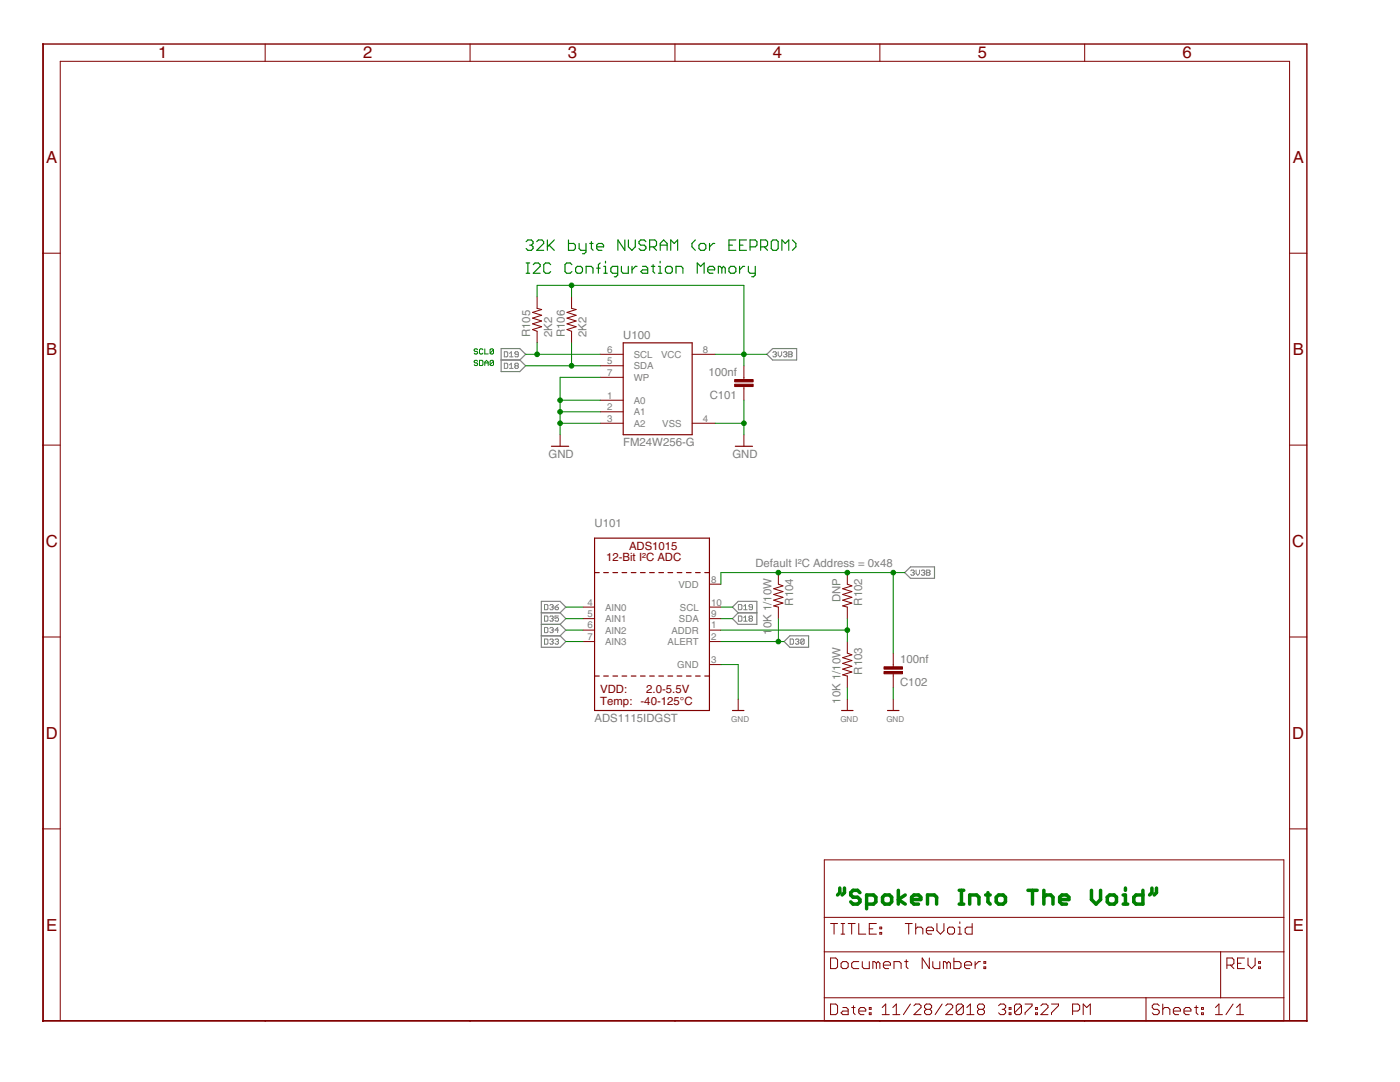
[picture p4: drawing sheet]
<svg xmlns="http://www.w3.org/2000/svg" width="279mm" height="216mm" viewBox="0 0 279 216" stroke-linecap="round" stroke-linejoin="round" font-family="sans-serif">
<g fill="none" stroke="#808080" stroke-width=".23">
<path d="M100 69.6h3.7l1.2 1.1-1.2 1.1 1.2 1.2-1.2 1.1h-3.7zM100 71.8h3.7M153 70.7l1.2-1.1h4.8v2.2h-4.8zM180.6 114.3l1.1-1.2h4.8v2.3h-4.8zM108 122.3h3.8M108 124.6h3.8M108 126.9h3.8M111.8 122.3l1.1-1.2-1.1-1.1h-3.8v9.2h3.8l1.1-1.2-1.1-1.1M111.8 122.3l1.1 1.1-1.1 1.2M111.8 124.6l1.1 1.1-1.1 1.2M146.2 121.1l1.1-1.1h3.7v4.6h-3.7l-1.1-1.2 1.1-1.1zM147.3 122.3h3.7"/>
<path d="M156.5 128l1.1-1.1h3.8v2.3h-3.8z"/>
</g>
<g fill="none" stroke="#808080" stroke-width=".2">
<path d="M100.6 70.2h.6l.1 .2v.6l-.1 .2h-.6zM100.6 72.5h.6l.1 .1v.7l-.1 .2h-.6zM101.7 71.2h.7M101.7 70.5l.3-.3v1M101.7 72.8l.3-.3v1M101.7 73.5h.7M102.9 73l-.2-.2 .2-.3h.4l.1 .1-.1 .4M102.9 73l-.2 .2 .2 .3h.4l.1-.2-.1-.3M102.9 73h.4M103.4 70.7h-.5l-.2-.2 .2-.3h.4l.1 .2v.6l-.1 .2h-.4l-.2-.2M154.2 70.4l.2-.2h.4l.1 .2-.1 .3M154.6 70.7h.2"/>
<path d="M154.8 70.7l.1 .2-.1 .3h-.4l-.2-.2M155.3 70.2v.7l.3 .3 .4-.3v-.7M156.4 70.4l.1-.2h.4l.2 .2-.2 .3M156.7 70.7h.2M156.9 70.7l.2 .2-.2 .3h-.4l-.1-.2M157.4 70.2h.5l.2 .2-.2 .3 .2 .3-.2 .2h-.5zM157.4 70.7h.5M181.8 113.9l.1-.2h.4l.2 .2-.2 .4M182.1 114.3h.2M182.3 114.3l.2 .1-.2 .4h-.4l-.1-.2M182.8 113.7v.7l.4 .4 .3-.4v-.7M183.9 113.9l.1-.2h.4l.2 .2-.2 .4"/>
<path d="M184.2 114.3h.2M184.4 114.3l.2 .1-.2 .4h-.4l-.1-.2M184.9 113.7h.5l.2 .2-.2 .4 .2 .3-.2 .2h-.5zM184.9 114.3h.5M108.7 120.6h.5l.1 .2v.7l-.1 .2h-.5zM108.7 122.9h.5l.1 .2v.7l-.1 .2h-.5zM108.7 127.5h.5l.1 .2v.7l-.1 .1h-.5zM108.7 125.2h.5l.1 .2v.7l-.1 .1h-.5zM109.7 120.8l.2-.2h.3l.2 .2-.2 .3M109.7 123.1l.2-.2h.3l.2 .2-.2 .3M109.7 127.7l.2-.2h.3l.2 .2-.2 .3M109.7 125.4l.2-.2h.3l.2 .2-.2 .3"/>
<path d="M110.1 121.1h.1M110.1 123.4h.1M110.1 128h.1M110.1 125.7h.1M110.2 121.1l.2 .2-.2 .4h-.3l-.2-.2M110.2 123.4l.2 .2-.2 .4h-.3l-.2-.2M110.2 128l.2 .2-.2 .3h-.3l-.2-.1M110.2 125.7l.2 .2-.2 .3h-.3l-.2-.1M110.8 121.1h.5l.2 .4-.2 .2h-.3l-.2-.2zM110.8 127.7l.2-.2h.3l.2 .2-.2 .3M111.1 128h.2M111.3 128l.2 .2-.2 .3h-.3l-.2-.1"/>
<path d="M111.5 122.9h-.7v.5l.3-.1 .4 .1v.4l-.2 .2h-.3l-.2-.2M111.5 120.6l-.7 .5M111.5 125.7h-.7l.5-.5v1M147.4 120.6h.5l.2 .2v.7l-.2 .2h-.5zM147.4 122.9h.5l.2 .2v.7l-.2 .2h-.5zM148.4 121.7h.7M148.4 121l.4-.4v1.1M148.4 123.3l.4-.4v1.1M148.4 124h.7M149.6 123.4l-.1-.1 .1-.4h.4l.2 .2-.2 .3M149.6 123.4l-.1 .2 .1 .4h.4l.2-.2-.2-.4M149.6 123.4h.4"/>
<path d="M150.2 121.1h-.6l-.1-.1 .1-.4h.4l.2 .2v.7l-.2 .2h-.4l-.1-.2M157.7 127.5h.5l.2 .2v.7l-.2 .1h-.5zM158.7 127.7l.2-.2h.4l.1 .2-.1 .3M159.1 128h.2M159.3 128l.1 .2-.1 .3h-.4l-.2-.1M160.5 127.7v.7l-.2 .1h-.3l-.2-.1M160.5 127.7l-.2-.2h-.3l-.2 .2v.7M160.5 127.7l-.7 .7"/>
</g>
<g fill="none" stroke="#800000" stroke-width=".2">
<path d="M52.9 8.8v3.4M93.8 8.8v3.4M134.7 8.8v3.4M175.6 8.8v3.4M216.5 8.8v3.4M8.5 50.5h3.5M107.2 59.2v2.3l.9 .3-1.8 .5 1.8 .6-1.8 .6 1.8 .6-1.8 .5 1.8 .6-1.8 .6 .9 .3v2.3M114.1 59.2v2.3l.9 .3-1.8 .5 1.8 .6-1.8 .6 1.8 .6-1.8 .5 1.8 .6-1.8 .6 .9 .3v2.3M257.4 50.5h3.4M119.8 75.3h4.6M119.8 70.7h4.6M119.8 73h4.6"/>
<path d="M119.8 79.9h4.6M138.1 70.7h4.6M148.5 73v2.7M148.5 77.1v2.8M8.5 88.8h3.5M111.8 86.7v2.3M119.8 84.5h4.6M119.8 82.2h4.6M138.1 84.5h4.6M148.5 86.7v2.3M257.4 88.8h3.4M141.6 116.6h2.3"/>
<path d="M155.3 114.3v2.3l1 .3-1.9 .6 1.9 .5-1.9 .6 1.9 .6-1.9 .6 1.9 .5-1.9 .6 .9 .2v2.3M169.1 114.3v2.3l.9 .3-1.8 .6 1.8 .5-1.8 .6 1.8 .6-1.8 .6 1.8 .5-1.8 .6 .9 .2v2.3M8.5 127.1h3.5M116.4 121.1h2.3M116.4 123.4h2.3M116.4 125.7h2.3M116.4 128h2.3M141.6 121.1h2.3M141.6 123.4h2.3M141.6 125.7h2.3M141.6 128h2.3M141.6 132.6h2.3"/>
<path d="M147.3 139.5v2.3M169.1 128v2.3l.9 .4-1.8 .5 1.8 .6-1.8 .6 1.8 .5-1.8 .6 1.8 .6-1.8 .6 .9 .2v2.3M169.1 139.5v2.3M178.3 130.3v2.8M178.3 134.5v2.7M178.3 139.5v2.3M257.4 127.1h3.4M8.5 165.4h3.5M164.5 171.6h91.7v32.1h-91.7zM257.4 165.4h3.4M164.5 189.9h91.7M164.5 199.1h91.7"/>
<path d="M164.5 183h91.7M165.8 191.2h1l.4 .3v1.4l-.4 .4h-1zM165.8 184.3h1.4M166.5 184.3v2.1M167.9 192.2l.3-.3h.7l.4 .3v.7l-.4 .4h-.7l-.3-.4zM167.9 184.3h.7M167.9 186.4h.7M168.2 184.3v2.1M169.3 184.3h1.4M170 184.3v2.1M171.4 184.3v2.1h1.4M171.4 191.9h-1.1l-.3 .3v.7l.3 .4h1.1"/>
<path d="M172.1 191.9v1l.3 .4h1.1v-1.4M173.5 185.3h.7M174.9 184.3h-1.4v2.1h1.4M174.9 192.2l-.4-.3h-.3v1.4M174.9 192.2l.3-.3 .4 .3v1.1M174.9 192.2v1.1M175.6 186.1h.4v.3h-.4zM175.6 185h.4v.3h-.4zM176.3 192.6h1.4v-.4l-.3-.3h-.7l-.4 .3v.7l.4 .4h.7M178.4 193.3v-1.4h1.1l.3 .3v1.1M180.5 191.9h.7M180.7 184.3h1.4"/>
<path d="M180.9 191.5v1.4l.3 .4M181.4 184.3v2.1M182.8 185.3l.3-.3h.7l.4 .3v1.1M182.8 184.3v2.1M184.9 185.7h1.4v-.4l-.4-.3h-.7l-.3 .3v.8l.3 .3h.7M185.5 191.2v2.1l-1.5-2.1v2.1M186.2 191.9v1l.3 .4h1.1v-1.4M187 184.3v1.4l.7 .7 .7-.7v-1.4M189 192.2l-.4-.3h-.3v1.4M189 192.2v1.1M189 192.2l.3-.3 .4 .3v1.1M189.1 185.3l.3-.3h.8l.3 .3v.8l-.3 .3h-.8l-.3-.3z"/>
<path d="M190.4 191.2v2.1h1l.4-.4v-.7l-.4-.3h-1M191.2 186.4h.7M191.2 185h.4v1.4M191.6 183.9v.4M192.5 192.6h1.4v-.4l-.4-.3h-.7l-.3 .3v.7l.3 .4h.7M194 184.3v2.1h-1l-.4-.3v-.8l.4-.3h1M194.6 191.9v1.4M195.7 191.9h-.4l-.7 .7M196.4 192.9h.3v.4h-.3zM196.4 191.9h.3v.3h-.3zM228.7 199.1v4.6M243.6 189.9v9.2"/>
<path d="M244.9 192.6h1l.4-.4v-.7l-.4-.3h-1v2.1M245.6 192.6l.7 .7M247 192.2h.7M248.4 191.2h-1.4v2.1h1.4M249.1 191.2v1.4l.7 .7 .7-.7v-1.4M251.2 192.9h.3v.4h-.3zM251.2 191.9h.3v.3h-.3zM12 203.7v-191.5h245.4v191.5M52.9 203.7v.1M93.8 203.7v.1M134.7 203.7v.1M165.8 200.3h1l.4 .4v1.4l-.4 .4h-1z"/>
<path d="M168.2 201h.7l.4 .4v1.1h-1.1l-.3-.4 .3-.4h1.1M170 201h.7M170.3 200.7v1.4l.4 .4M171.4 201.7h1.4v-.3l-.4-.4h-.7l-.3 .4v.7l.3 .4h.7M173.5 202.1h.3v.4h-.3zM173.5 201h.3v.4h-.3zM175.6 203.7v.1M176.1 202.5h1.4M176.1 201l.7-.7v2.2M178.2 202.5h1.4M178.2 201l.7-.7v2.2M181.7 200.3l-1.4 2.2"/>
<path d="M182.4 200.7l.4-.4h.7l.3 .4v.3l-1.4 1.5h1.4M184.9 201.4l-.4 .3v.4l.4 .4h.7l.3-.4v-.4l-.3-.3M184.9 201.4l-.4-.4v-.3l.4-.4h.7l.3 .4v.3l-.3 .4M184.9 201.4h.7M188 200.3l-1.4 2.2M188.7 200.7l.4-.4h.7l.3 .4v.3l-1.4 1.5h1.4M192.3 200.7v1.4l-.4 .4h-.7l-.4-.4M192.3 200.7l-.4-.4h-.7l-.4 .4v1.4M192.3 200.7l-1.5 1.4M193 202.5h1.4M193 201l.7-.7v2.2M195.4 201.4l-.3 .3v.4l.3 .4h.7l.4-.4v-.4l-.4-.3"/>
<path d="M195.4 201.4l-.3-.4v-.3l.3-.4h.7l.4 .4v.3l-.4 .4M195.4 201.4h.7M199.3 200.7l.3-.4h.7l.4 .4v.3l-.4 .4M200 201.4h.3M200.3 201.4l.4 .3v.4l-.4 .4h-.7l-.3-.4M201.4 202.1h.4v.4h-.4zM201.4 201h.4v.4h-.4zM203.9 200.7v1.4l-.4 .4h-.7l-.3-.4M203.9 200.7l-.4-.4h-.7l-.3 .4v1.4M203.9 200.7l-1.4 1.4M204.6 200.3h1.4v.4l-1.4 1.4v.4M206.7 202.1h.3v.4h-.3z"/>
<path d="M206.7 201h.3v.4h-.3zM207.7 200.7l.4-.4h.7l.3 .4v.3l-1.4 1.5h1.4M209.8 200.3h1.4v.4l-1.4 1.4v.4M214.1 201.7h1l.4-.3v-.7l-.4-.4h-1v2.2M216.2 202.5v-2.2l.7 .7 .7-.7v2.2M216.5 203.7v.1M231.4 200.7l-.4-.4h-.7l-.3 .4v.3l.3 .4h.7l.4 .3v.4l-.4 .4h-.7l-.3-.4M232.1 201.4l.3-.4h.7l.4 .4v1.1M232.1 200.3v2.2M234.2 201.7h1.4v-.3l-.4-.4h-.7l-.3 .4v.7l.3 .4h.7M236.3 201.7h1.4v-.3l-.4-.4h-.7l-.3 .4v.7l.3 .4h.7M238.4 201h.7"/>
<path d="M238.7 200.7v1.4l.4 .4M239.8 202.1h.4v.4h-.4zM239.8 201h.4v.4h-.4zM242.6 202.5h1.4M242.6 201l.7-.7v2.2M246.1 200.3l-1.4 2.2M246.8 202.5h1.4M246.8 201l.7-.7v2.2"/>
</g>
<path d="M8.5 8.8h252.3v195M8.6 8.8v195M8.5 203.7h252.3" fill="none" stroke="#800000" stroke-width=".28"/>
<g fill="none" stroke="#800000" stroke-width=".23">
<path d="M124.4 68.4h13.7v18.3h-13.7zM110 89h3.5M146.7 89h3.5M118.7 107.4h22.9v34.4h-22.9zM118.7 114.3h.9M120.5 114.3h.9M122.3 114.3h1M124.1 114.3h1M126 114.3h.9M127.8 114.3h1M129.6 114.3h1M131.5 114.3h.9"/>
<path d="M133.3 114.3h.9M135.1 114.3h1M137 114.3h.9M138.8 114.3h.9M140.7 114.3h.9M118.7 134.9h.9M120.5 134.9h.9M122.3 134.9h1M124.1 134.9h1M126 134.9h.9M127.8 134.9h1M129.6 134.9h1"/>
<path d="M131.5 134.9h.9M133.3 134.9h.9M135.1 134.9h1M137 134.9h.9M138.8 134.9h.9M140.7 134.9h.9M146.2 141.8h2.3M168 141.8h2.2M177.1 141.8h2.3"/>
</g>
<g fill="#800000" stroke="#800000" stroke-width=".2">
<path d="M146.6 75.7h3.7v.5h-3.7z"/>
<path d="M146.6 76.7h3.7v.4h-3.7z"/>
<path d="M176.4 133.1h3.7v.4h-3.7z"/>
<path d="M176.4 134h3.7v.5h-3.7z"/>
</g>
<g fill="none" stroke="#008000" stroke-width=".2">
<path d="M107.2 59.2v-2.3h41.3v16.1M114.1 56.9v2.3M95.3 69.8l-.2-.2h-.3l-.2 .4 .2 .1h.3l.2 .4-.2 .1h-.3l-.2-.1M95.3 72.1l-.2-.2h-.3l-.2 .2 .2 .3h.3l.2 .2v.2l-.2 .1h-.3l-.2-.1M95.7 71.9h.5l.2 .2v.7l-.2 .1h-.5zM96.4 69.8l-.2-.2h-.3l-.2 .2v.7l.2 .1h.3l.2-.1M96.8 69.6v1h.6M96.8 72.9v-.7l.3-.3 .3 .3v.7M96.8 72.4h.6M98.5 69.8l-.2-.2h-.3l-.2 .2v.7M98.5 72.1v.7l-.2 .1h-.3l-.2-.1M98.5 69.8v.7l-.2 .1h-.3l-.2-.1"/>
<path d="M98.5 72.1l-.2-.2h-.3l-.2 .2v.7M98.5 69.8l-.7 .7M98.5 72.1l-.7 .7M104.9 70.7h14.9M104.9 73h14.9M107.2 68.4v2.3M111.8 79.9h8M114.1 68.4v4.6M119.8 75.3h-8v11.4M142.7 70.7h10.3M148.5 79.9v6.8M111.8 82.2h8"/>
<path d="M111.8 84.5h8M142.7 84.5h5.8M178.3 114.3v16M180.6 114.3h-36.7v2.3M112.9 121.1h3.5M112.9 123.4h3.5M112.9 128h3.5M112.9 125.7h3.5M143.9 132.6h3.4v6.9M143.9 121.1h2.3M143.9 123.4h2.3M143.9 128h12.6"/>
<path d="M143.9 125.7h25.2M155.3 123.4v4.6M169.1 123.4v4.6M169.1 137.2v2.3M178.3 137.2v2.3"/>
</g>
<g fill="none" stroke="#008000" stroke-width=".23">
<path d="M105 54.5h.7M105 52.5h.7M105 48.2l.3-.3h.7l.4 .3v.4l-.4 .3M105.3 52.5v2M105.7 48.9h.3M106 48.9l.4 .4v.3l-.4 .4h-.7l-.3-.4M106.4 52.8l.4-.3h.6l.4 .3v.3l-1.4 1.4h1.4M107.1 48.2l.4-.3h.7l.3 .3v.4l-1.4 1.4h1.4M109.2 47.9v2.1M109.6 48.9l1 1.1M109.9 52.8l-.3-.3h-.7l-.4 .3v1.4l.4 .3h.7l.3-.3M110.6 47.9l-1.4 1.4"/>
<path d="M113.5 47.9v2.1h1l.3-.4v-.7l-.3-.3h-1M114.1 52.8l-.3-.3h-.7l-.3 .3v1.4l.3 .3h.7l.3-.3M115.2 53.1h.7l.3 .4v.7l-.3 .3h-.7l-.3-.3v-.7zM115.6 48.6v1l.3 .4h1M116.9 48.6v1.7l-.3 .3h-.4M117 54.5v-1.4h1l.3 .4v1M117.7 48.6h.7M118 48.2v1.4l.4 .4M119.1 53.5h.7M119.1 49.3h1.4v-.4l-.4-.3h-.7l-.3 .3v.7l.3 .4h.7M119.8 52.5l-.4 .3v1.7M120.5 54.5h.7"/>
<path d="M120.5 53.1h.3v1.4M120.8 52.1v.4M123.3 54.5h-1.1l-.3-.3v-.7l.3-.4h1.1v1.8l-.4 .3h-.3M124 53.1v1.1l.4 .3h1v-1.4M124.7 47.9v2.1l-1.4-2.1v2.1M125.4 47.9v1.4l.7 .7 .7-.7v-1.4M126.1 53.1v1.4M127.1 53.1h-.3l-.7 .7M128.2 53.1h.7l.4 .4v1h-1.1l-.3-.3 .3-.4h1.1M128.9 48.2l-.3-.3h-.7l-.4 .3v.4l.4 .3h.7l.3 .4v.3l-.3 .4h-.7l-.4-.4M129.6 49.3h1.1l.3-.4v-.7l-.3-.3h-1.1v2.1M130 53.1h.7"/>
<path d="M130.3 49.3l.7 .7M130.3 52.8v1.4l.4 .3M131.4 54.5h.7M131.4 53.1h.3v1.4M131.7 52.1v.4M131.8 48.9h1.3M131.8 50v-1.4l.6-.7 .7 .7v1.4M132.8 53.5l.4-.4h.6l.4 .4v.7l-.4 .3h-.6l-.4-.3zM133.9 50v-2.1l.7 .7 .6-.7v2.1M134.9 54.5v-1.4h1.1l.3 .4v1M138.8 47.9l-.7 .7v.7l.7 .7M139.1 54.5v-2l.7 .6 .7-.6v2"/>
<path d="M139.5 48.9l.3-.3h.7l.4 .3v.7l-.4 .4h-.7l-.3-.4zM141.2 53.8h1.4v-.3l-.3-.4h-.7l-.4 .4v.7l.4 .3h.7M141.6 48.6v1.4M142.6 48.6h-.3l-.7 .7M144.1 53.5l-.4-.4h-.3v1.4M144.1 53.5v1M144.1 53.5l.3-.4 .3 .4v1M145.5 48.9h.7M145.8 53.1h.7l.4 .4v.7l-.4 .3h-.7l-.3-.3v-.7zM146.9 47.9h-1.4v2.1h1.4M147.6 53.1v1.4M147.6 48.9h.7"/>
<path d="M148.6 53.1h-.3l-.7 .7M149 47.9h-1.4v2.1h1.4M149.4 53.1v1.1l.3 .3h1M149.7 49.3h1l.4-.4v-.7l-.4-.3h-1v2.1M150.7 53.1v1.8l-.3 .3h-.4M151.8 49.3h1l.4-.4v-.7l-.4-.3h-1v2.1M152.5 49.3l.7 .7M154.3 47.9h.7l.3 .3v1.4l-.3 .4h-.7l-.4-.4v-1.4zM156 50v-2.1l.7 .7 .7-.7v2.1M158.1 47.9l.7 .7v.7l-.7 .7"/>
</g>
<g fill="none" stroke="#008000" stroke-width=".7">
<path d="M167.6 177.2v.9l-.4 .5M168.5 177.2v.9l-.4 .5M171.6 178.1l-.4-.4h-1l-.4 .4v.5l.4 .4h1l.4 .5v.5l-.4 .4h-1l-.4-.4M176.1 179l.5-.4h.9l.4 .4v1l-.4 .4h-.9l-.5-.4zM179.3 177.7v2.7M180.7 178.6l-1.4 .9 1.4 .9M181.9 179.5h1.9v-.5l-.5-.4h-.9l-.5 .4v1l.5 .4h.9M191.4 177.7h.9M191.9 177.7v2.7M196.7 178.6h.9M197.2 178.1v1.9l.4 .4M198.8 179l.5-.4h.9l.5 .4v1l-.5 .4h-.9l-.5-.4z"/>
<path d="M205.1 177.7h1.9M206.1 177.7v2.7M208.3 179l.5-.4h.9l.4 .4v1.4M208.3 177.7v2.7M211.5 179.5h1.8v-.5l-.4-.4h-1l-.4 .4v1l.4 .4h1M217.8 177.7v1.8l.9 .9 .9-.9v-1.8M221 179l.4-.4h1l.4 .4v1l-.4 .4h-1l-.4-.4zM224.2 178.6h.4v1.8M224.6 177.2v.5M228.1 177.7v2.7h-1.4l-.4-.4v-1l.4-.4h1.4M229.9 177.2v.9l-.5 .5M230.8 177.2v.9l-.4 .5"/>
<path d="M173 180.4h1.3l.5-.4v-1l-.5-.4h-1.3v2.7M185.1 180.4v-1.8h1.4l.4 .4v1.4M191.4 180.4h.9M193.5 180.4v-1.8h1.4l.5 .4v1.4M224.2 180.4h.9"/>
</g>
<g fill="#008000" stroke="#008000" stroke-width=".2">
<circle cx="111.8" cy="82.2" r=".47"/>
<circle cx="111.8" cy="84.5" r=".47"/>
<circle cx="111.8" cy="79.9" r=".47"/>
<circle cx="148.5" cy="84.5" r=".47"/>
<circle cx="107.2" cy="70.7" r=".47"/>
<circle cx="114.1" cy="73" r=".47"/>
<circle cx="155.3" cy="128" r=".47"/>
<circle cx="169.1" cy="114.3" r=".47"/>
<circle cx="178.3" cy="114.3" r=".47"/>
<circle cx="155.3" cy="114.3" r=".47"/>
<circle cx="148.5" cy="70.7" r=".47"/>
<circle cx="114.1" cy="56.9" r=".47"/>
<circle cx="169.1" cy="125.7" r=".47"/>
</g>
<g font-size="3.8" fill="#800000">
<text x="31.6" y="11.7">1</text>
<text x="72.5" y="11.7">2</text>
<text x="113.3" y="11.7">3</text>
<text x="154.2" y="11.7">4</text>
<text x="195.1" y="11.7">5</text>
<text x="236" y="11.7">6</text>
<text x="9.2" y="32.5">A</text>
<text x="258" y="32.5">A</text>
<text x="9.2" y="70.8">B</text>
<text x="258" y="70.8">B</text>
<text x="9.1" y="109.1">C</text>
<text x="257.9" y="109.1">C</text>
<text x="9.1" y="147.4">D</text>
<text x="257.9" y="147.4">D</text>
<text x="9.2" y="185.7">E</text>
<text x="258" y="185.7">E</text>
</g>
<g font-size="2.6" fill="#808080">
<text x="105.8" y="67.3" transform="rotate(-90 105.8 67.3)">R105</text>
<text x="110.2" y="67.3" transform="rotate(-90 110.2 67.3)">2K2</text>
<text x="112.7" y="67.3" transform="rotate(-90 112.7 67.3)">R106</text>
<text x="117" y="67.3" transform="rotate(-90 117 67.3)">2K2</text>
<text x="124.4" y="67.7">U100</text>
<text x="141.4" y="74.9">100nf</text>
<text x="141.6" y="79.5">C101</text>
<text x="124.4" y="89">FM24W256-G</text>
<text x="109.5" y="91.3">GND</text>
<text x="146.2" y="91.3">GND</text>
<text x="118.7" y="105.1">U101</text>
<text x="150.8" y="113.1">Default I²C Address = 0x48</text>
<text x="154" y="125.4" transform="rotate(-90 154 125.4)">0K 1/10W</text>
<text x="158.3" y="120.8" transform="rotate(-90 158.3 120.8)">R104</text>
<text x="167.7" y="120.2" transform="rotate(-90 167.7 120.2)">DNP</text>
<text x="172.1" y="120.8" transform="rotate(-90 172.1 120.8)">R102</text>
<text x="154" y="126.7" transform="rotate(-90 154 126.7)">1</text>
<text x="172.1" y="134.6" transform="rotate(-90 172.1 134.6)">R103</text>
<text x="179.6" y="132.3">100nf</text>
<text x="179.6" y="136.9">C102</text>
<text x="167.7" y="140.4" transform="rotate(-90 167.7 140.4)">10K 1/10W</text>
<text x="118.7" y="144.1">ADS1115IDGST</text>
</g>
<g font-size="2.6" fill="#800000">
<text x="120.9" y="112">12-Bit I²C ADC</text>
<text x="125.5" y="109.7">ADS1015</text>
<text x="119.8" y="138.3">VDD:</text>
<text x="119.8" y="140.6">Temp: -40-125°C</text>
<text x="129" y="138.3">2.0-5.5V</text>
</g>
<g font-size="2.2" fill="#808080">
<text x="121.2" y="70.4">6</text>
<text x="126.5" y="71.4">SCL</text>
<text x="131.9" y="71.4">VCC</text>
<text x="140.3" y="70.4">8</text>
<text x="121.2" y="75">7</text>
<text x="121.2" y="72.7">5</text>
<text x="126.5" y="76">WP</text>
<text x="126.5" y="73.7">SDA</text>
<text x="121.2" y="79.5">1</text>
<text x="121.2" y="81.8">2</text>
<text x="126.5" y="80.6">A0</text>
<text x="126.5" y="82.9">A1</text>
<text x="121.2" y="84.1">3</text>
<text x="126.5" y="85.1">A2</text>
<text x="132.2" y="85.1">VSS</text>
<text x="140.3" y="84.1">4</text>
<text x="135.4" y="117.2">VDD</text>
<text x="141.9" y="116.2">8</text>
<text x="117.3" y="120.8">4</text>
<text x="117.3" y="123.1">5</text>
<text x="117.3" y="125.4">6</text>
<text x="120.8" y="121.8">AIN0</text>
<text x="120.8" y="124.1">AIN1</text>
<text x="135.5" y="124.1">SDA</text>
<text x="135.7" y="121.8">SCL</text>
<text x="141.9" y="125.4">1</text>
<text x="141.9" y="120.8">10</text>
<text x="141.9" y="123.1">9</text>
<text x="117.3" y="127.7">7</text>
<text x="120.8" y="126.4">AIN2</text>
<text x="120.8" y="128.7">AIN3</text>
<text x="133.2" y="128.7">ALERT</text>
<text x="134" y="126.4">ADDR</text>
<text x="141.9" y="127.7">2</text>
<text x="135.2" y="133.3">GND</text>
<text x="141.9" y="132.3">3</text>
</g>
<g font-size="1.9" fill="#808080">
<text x="145.9" y="144.1">GND</text>
<text x="167.7" y="144.1">GND</text>
<text x="176.9" y="144.1">GND</text>
</g>
</svg>
